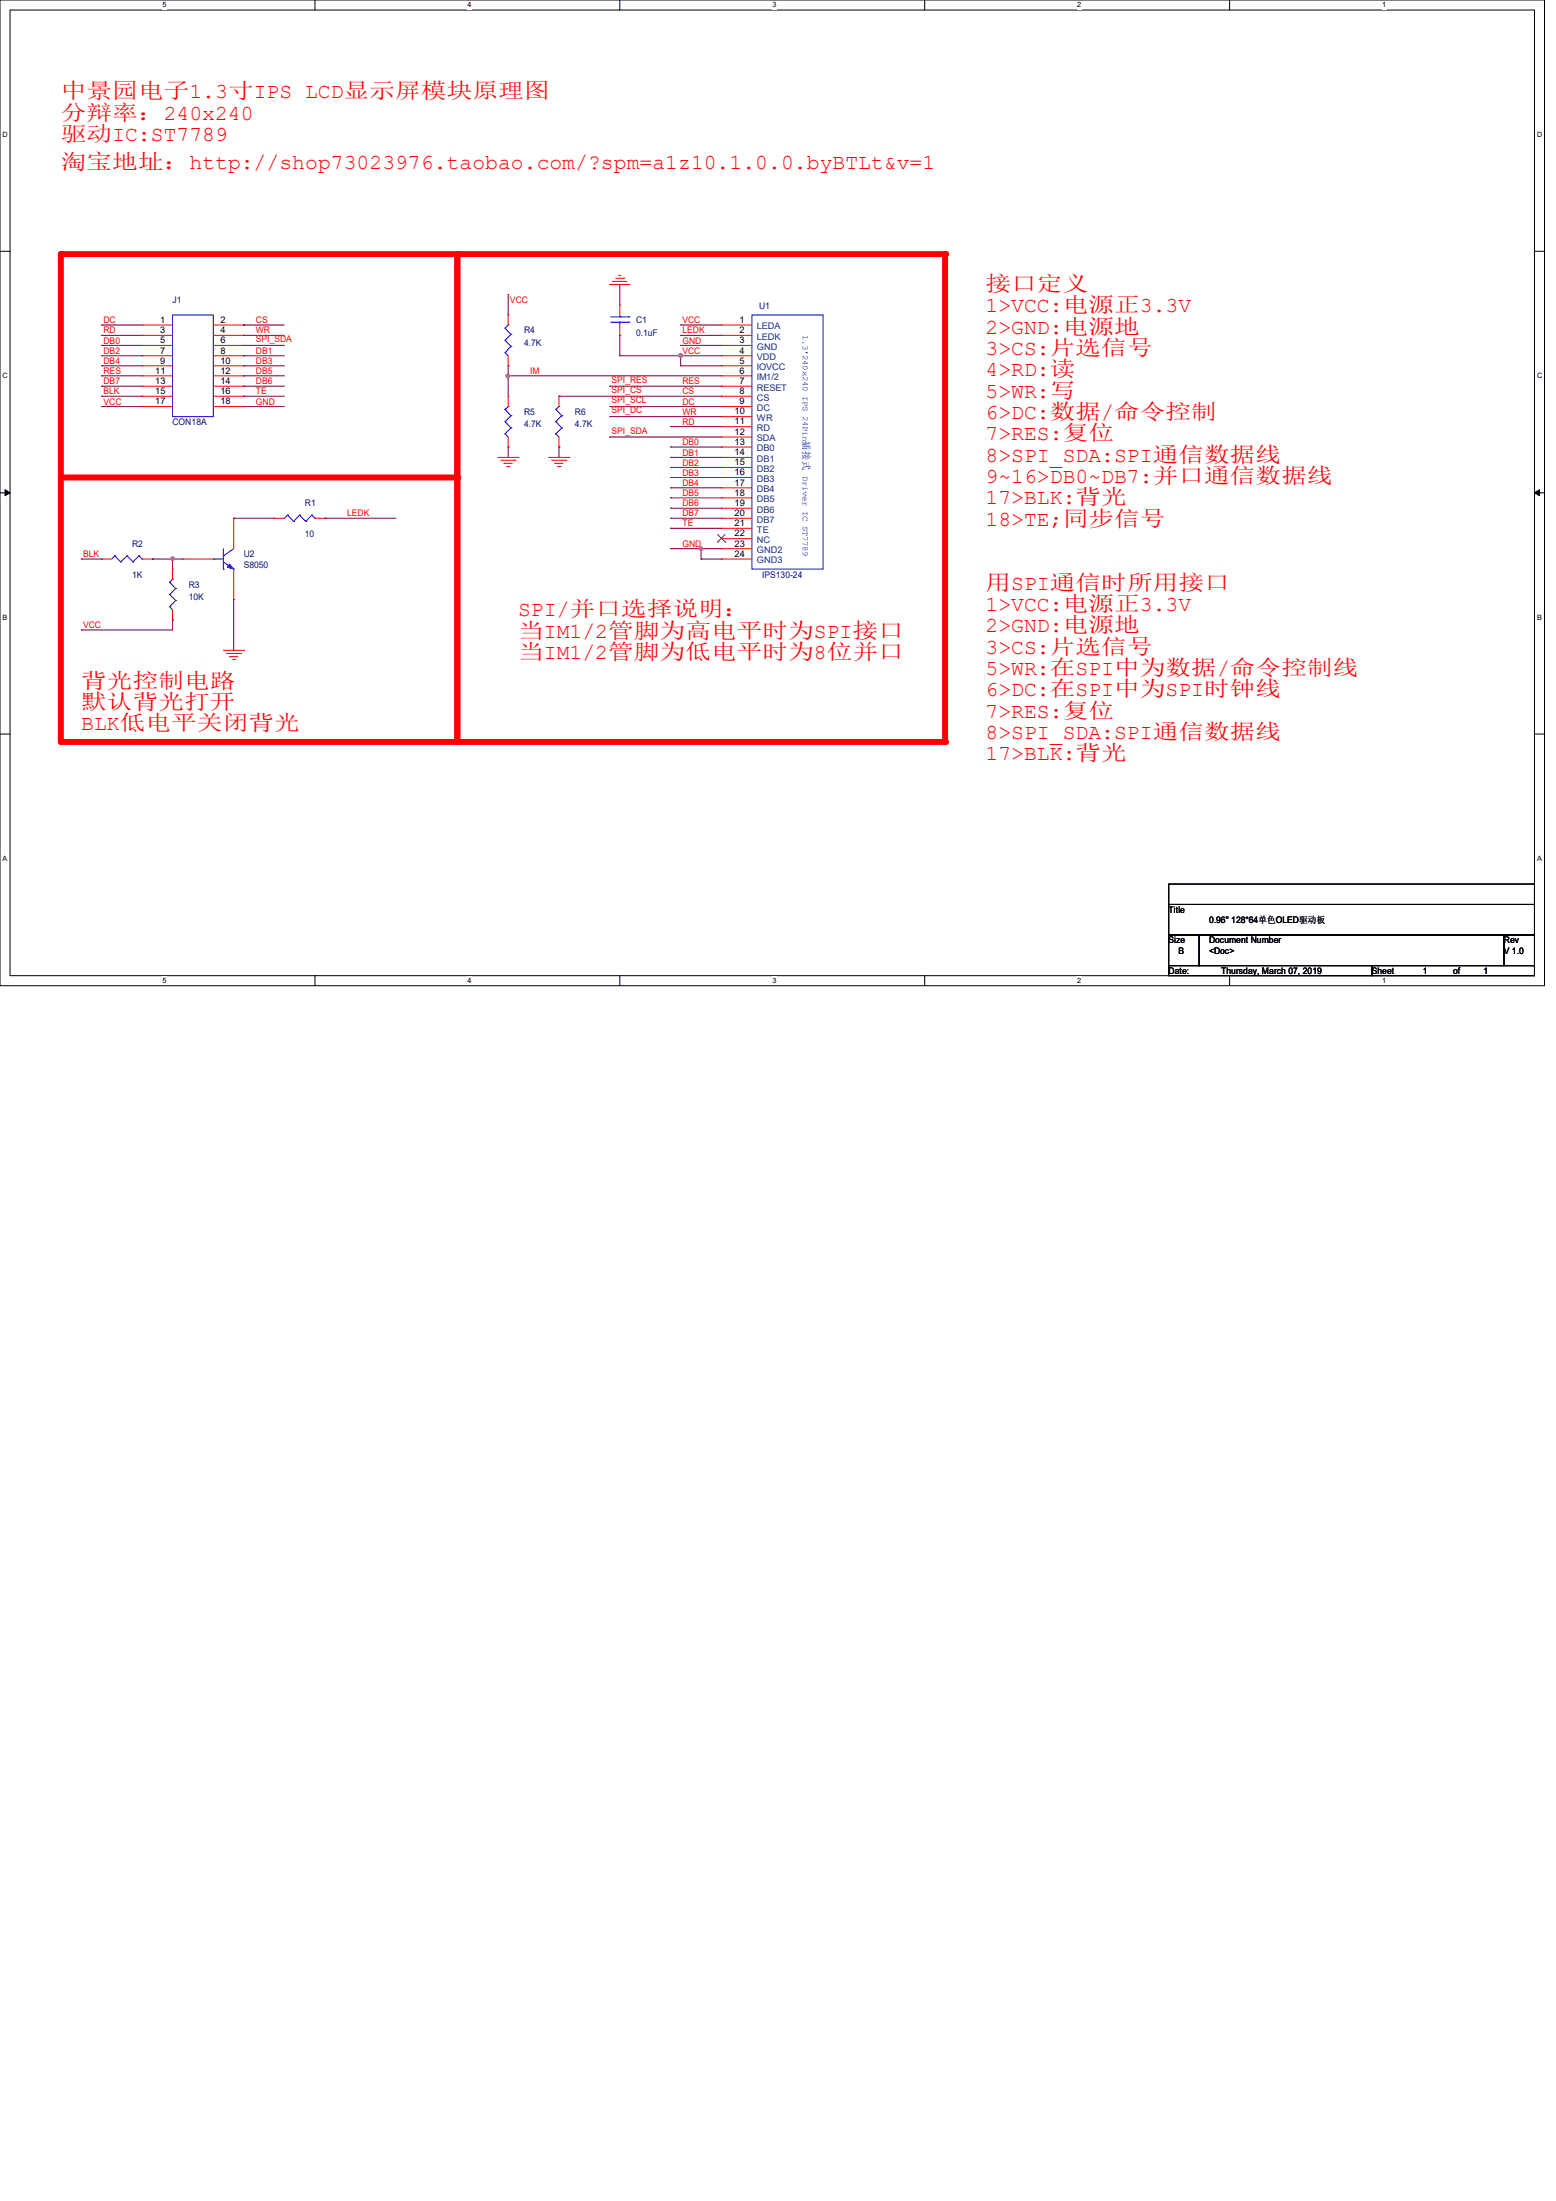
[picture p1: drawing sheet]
<svg xmlns="http://www.w3.org/2000/svg" width="210mm" height="297mm" viewBox="0 0 210 297" stroke-linecap="round" stroke-linejoin="round" font-family="sans-serif">
<path d="M0 0h208.4v133h-208.4zM1.4 1.4h205.7v130.3h-205.7z" fill="none" stroke="#000" stroke-width=".13"/>
<g fill="#fff">
<path d="M21.9 .1h.6v1.1h-.6z"/>
<path d="M21.9 131.8h.6v1.1h-.6z"/>
</g>
<path d="M42.5 0v1.4M42.5 131.7v1.3" fill="none" stroke="#000" stroke-width=".13"/>
<g fill="#fff">
<path d="M63.1 .1h.5v1.1h-.5z"/>
<path d="M63.1 131.8h.5v1.1h-.5z"/>
</g>
<path d="M83.7 0v1.4M83.7 131.7v1.3" fill="none" stroke="#000" stroke-width=".13"/>
<g fill="#fff">
<path d="M104.2 .1h.6v1.1h-.6z"/>
<path d="M104.2 131.8h.6v1.1h-.6z"/>
</g>
<path d="M124.8 0v1.4M124.8 131.7v1.3" fill="none" stroke="#000" stroke-width=".13"/>
<g fill="#fff">
<path d="M145.4 .1h.5v1.1h-.5z"/>
<path d="M145.4 131.8h.5v1.1h-.5z"/>
</g>
<path d="M165.9 0v1.4M165.9 131.7v1.3" fill="none" stroke="#000" stroke-width=".13"/>
<g fill="#fff">
<path d="M186.5 .1h.6v1.1h-.6z"/>
<path d="M186.5 131.8h.6v1.1h-.6z"/>
<path d="M.3 17.6h.8v1.1h-.8z"/>
<path d="M207.4 17.6h.8v1.1h-.8z"/>
<path d="M.3 50.2h.8v1.1h-.8z"/>
<path d="M207.4 50.2h.8v1.1h-.8z"/>
</g>
<path d="M0 33.9h1.4M207.1 33.9h1.3" fill="none" stroke="#000" stroke-width=".13"/>
<g fill="#fff">
<path d="M.3 82.8h.7v1.1h-.7z"/>
<path d="M207.4 82.8h.7v1.1h-.7z"/>
</g>
<path d="M0 66.5h1.4M207.1 66.5h1.3" fill="none" stroke="#000" stroke-width=".13"/>
<path d="M.7 66.1l.7 .4-.7 .4zM207.1 66.5l.7-.4v.8z" fill="#000" stroke="#000" stroke-width=".13"/>
<g fill="#fff">
<path d="M.3 115.3h.7v1.1h-.7z"/>
<path d="M207.4 115.3h.7v1.1h-.7z"/>
</g>
<path d="M0 99.1h1.4M207.1 99.1h1.3" fill="none" stroke="#000" stroke-width=".13"/>
<path d="M8.2 100.1h119.4" fill="none" stroke="#f00" stroke-width=".8"/>
<circle cx="127.6" cy="100.1" r=".4" fill="#f00"/>
<path d="M127.6 34.3v65.8" fill="none" stroke="#f00" stroke-width=".8"/>
<circle cx="127.6" cy="34.3" r=".4" fill="#f00"/>
<path d="M8.2 34.3h119.4" fill="none" stroke="#f00" stroke-width=".8"/>
<circle cx="127.6" cy="34.3" r=".4" fill="#f00"/>
<path d="M8.2 34.3v65.8" fill="none" stroke="#f00" stroke-width=".8"/>
<circle cx="8.2" cy="34.3" r=".4" fill="#f00"/>
<path d="M61.7 34.3v65.8" fill="none" stroke="#f00" stroke-width=".8"/>
<circle cx="61.7" cy="34.3" r=".4" fill="#f00"/>
<path d="M8.2 64.4h53.5" fill="none" stroke="#f00" stroke-width=".8"/>
<circle cx="61.7" cy="64.4" r=".4" fill="#f00"/>
<path d="M61.7 34.3v65.8" fill="none" stroke="#f00" stroke-width=".8"/>
<circle cx="61.7" cy="34.3" r=".4" fill="#f00"/>
<g fill="none" stroke="#f00" stroke-width=".13">
<path d="M82.3 38.4h.1M82.3 38.4h2.7M82.7 38h.1M82.7 38h1.9M83.1 37.5h1.1M83.5 37.2h.1M83.5 37.2h.3M84.2 37.5h.1M19.2 43.9h.1M19.2 45.3h.1M19.2 46.6h.1M19.2 48h.1"/>
<path d="M19.2 49.4h.1M19.2 50.7h.1M19.2 52.1h.1M19.2 53.5h.1M19.2 54.9h.1M19.2 43.9h4.1M19.2 45.3h4.1M19.2 46.6h4.1M19.2 48h4.1M19.2 49.4h4.1M19.2 50.7h4.1M19.2 52.1h4.1"/>
<path d="M19.2 53.5h4.1M19.2 54.9h4.1M28.8 43.9h4.1M28.8 45.3h4.1M28.8 46.6h4.1M28.8 48h4.1M28.8 49.4h4.1M28.8 50.7h4.1M28.8 52.1h4.1M28.8 53.5h4.1M28.8 54.9h4.1M32.9 43.9h.1"/>
<path d="M32.9 45.3h.1M32.9 46.6h.1M32.9 48h.1M32.9 49.4h.1M32.9 50.7h.1M32.9 52.1h.1M32.9 53.5h.1M32.9 54.9h.1M68.6 49.4h.1M68.6 42.5h.1M68.6 53.5h.1M68.6 42.5v1.4"/>
<path d="M68.6 48v1.4M68.6 53.5v1.4M68.6 59v1.3M75.4 53.5h.1M75.4 53.5v1.4M75.4 59v1.3M83.7 41.1h.1M83.7 45.3h.1M83.7 41.1v1.4M83.7 43.9v1.4M97.4 43.9h.1M97.4 45.3h.1"/>
<path d="M97.4 46.6h.1M97.4 48h.1M97.4 49.4h.1M97.4 50.7h.1M97.4 52.1h.1M97.4 53.5h.1M97.4 54.9h.1M97.4 56.2h.1M97.4 57.6h.1M97.4 59h.1M97.4 43.9h4.1M97.4 45.3h4.1"/>
<path d="M97.4 46.6h4.1M97.4 48h4.1M97.4 49.4h4.1M97.4 50.7h4.1M97.4 52.1h4.1M97.4 53.5h4.1M97.4 54.9h4.1M97.4 56.2h4.1M97.4 57.6h4.1M97.4 59h4.1M13.7 75.4h.1M13.7 75.4h1.4"/>
<path d="M19.2 75.4h1.4M20.6 75.4h.1M23.3 76.8h.1M23.3 76.8v1.3M24.7 75.4h.1M24.7 75.4h4.1M31.5 69.9h.1M31.5 69.9v4.1M31.5 76.8v4.1M37 69.9h.1M37 69.9h1.4M42.5 69.9h1.4"/>
<path d="M43.9 69.9h.1M67.2 61.7h2.7M67.6 62.1h1.9M68 62.5h.1M68 62.5h1.1M68.4 62.9h.3M68.6 60.3h.1M68.7 62.9h.1M69.5 62.1h.1M69.9 61.7h.1M74 61.7h2.8M74.5 62.1h1.9"/>
<path d="M74.9 62.5h.1M74.9 62.5h1.1M75.3 62.9h.3M75.4 60.3h.1M75.6 62.9h.1M76.4 62.1h.1M76.8 61.7h.1M97.4 60.3h.1M97.4 61.7h.1M97.4 63.1h.1M97.4 64.4h.1M97.4 65.8h.1"/>
<path d="M97.4 67.2h.1M97.4 68.6h.1M97.4 69.9h.1M97.4 71.3h.1M97.4 72.7h.1M97.4 74h.1M97.4 75.4h.1M97.4 61.7h4.1M97.4 69.9h4.1M97.4 60.3h4.1M97.4 63.1h4.1M97.4 64.4h4.1"/>
<path d="M97.4 65.8h4.1M97.4 67.2h4.1M97.4 68.6h4.1M97.4 71.3h4.1M97.4 72.7h4.1M97.4 74h4.1M97.4 75.4h4.1M23.3 83.7h.1M23.3 82.3v1.4M30.1 87.8h2.8M30.6 88.2h1.9M31 88.6h.1"/>
<path d="M31 88.6h1.1M31.4 89h.3M31.5 80.9h.1M31.7 89h.1M32.5 88.2h.1M32.9 87.8h.1"/>
</g>
<path d="M157.7 119.3h49.4v2.7h-49.4zM157.7 122h49.4v4.2h-49.4zM157.7 126.2h4.1v4.1h-4.1zM157.7 130.3h27.5v1.4h-27.5zM161.8 126.2h41.2v4.1h-41.2zM185.2 130.3h21.9v1.4h-21.9zM203 126.2h4.1v4.1h-4.1z" fill="none" stroke="#000" stroke-width=".13"/>
<g fill="none" stroke="#00f" stroke-width=".13">
<path d="M23.3 42.5h5.5v13.7h-5.5zM68.2 47.6h.1M68.2 45.9h.1M68.2 44.3h.1M68.2 58.5h.1M68.2 56.9h.1M68.2 55.2h.1M68.2 47.6l.4 .4M68.2 45.9l.8 .8M68.2 44.3l.8 .8M68.2 58.5l.4 .5M68.2 56.9l.8 .8"/>
<path d="M68.2 55.2l.8 .9M68.6 43.9h.1M68.6 54.9h.1M68.6 43.9l-.4 .4M68.6 54.9l-.4 .3M69 46.7h.1M69 45.1h.1M69 57.7h.1M69 56.1h.1M69 46.7l-.8 .9M69 45.1l-.8 .8M69 57.7l-.8 .8"/>
<path d="M69 56.1l-.8 .8M75 58.5h.1M75 56.9h.1M75 55.2h.1M75 58.5l.4 .5M75 56.9l.8 .8M75 55.2l.8 .9M75.4 54.9h.1M75.4 54.9l-.4 .3M75.8 57.7h.1M75.8 56.1h.1M75.8 57.7l-.8 .8"/>
<path d="M75.8 56.1l-.8 .8M82.4 43.5h2.5M82.4 42.8h2.5M83.7 42.8h.1M83.7 43.5h.1M83.7 42.5v.3M83.7 43.5v.4M84.9 43.5h.1M84.9 42.8h.1M101.5 42.5h9.6v34.3h-9.6zM15.5 75h.1M15.5 75l-.4 .4"/>
<path d="M15.5 75l.8 .8M16.3 75.8h.1M17.1 75h.1M17.1 75l-.8 .8M17.1 75l.8 .8M17.9 75.8h.1M18.8 75h.1M18.8 75l-.9 .8M18.8 75l.4 .4M19.2 75.4h.1M22.9 78.6h.1M22.9 78.6l.8 .8"/>
<path d="M23.3 78.1h.1M23.3 78.1l-.4 .5M23.7 79.4h.1M23.7 79.4l-.8 .8M28.8 75.4h.1M28.8 75.4h1.3M30.1 76.8h.1M30.1 75h.1M30.1 74v2.8M30.1 75.8l1.4 1M31.5 76.8h.1M31.5 74l-1.4 1"/>
<path d="M38.8 69.5h.1M38.8 69.5l-.4 .4M38.8 69.5l.8 .9M39.6 70.4h.1M40.4 69.5h.1M40.4 69.5l-.8 .9M40.4 69.5l.9 .9M41.3 70.4h.1M42.1 69.5h.1M42.1 69.5l-.8 .9M42.1 69.5l.4 .4M42.5 69.9h.1"/>
<path d="M22.9 81.9h.1M22.9 80.2h.1M22.9 81.9l.4 .4M22.9 80.2l.8 .8M23.7 81h.1M23.7 81l-.8 .9"/>
</g>
<path d="M96.8 73.2h.1M96.8 72.1l1.1 1.1M97.9 73.2h.1M97.9 72.1l-1.1 1.1" fill="none" stroke="#804000" stroke-width=".13"/>
<path d="M31 76.1l.5 .7-.8-.3z" fill="#00f" stroke="#00f" stroke-width=".13"/>
<g fill="none" stroke="#800040" stroke-width=".13">
<path d="M68.6 39.8h.1M68.6 39.8v2.7M83.7 38.4h.1M83.7 38.4v2.7M13.7 43.9h.1M13.7 45.3h.1M13.7 46.6h.1M13.7 48h.1M13.7 49.4h.1M13.7 50.7h.1M13.7 52.1h.1M13.7 53.5h.1"/>
<path d="M13.7 54.9h.1M13.7 48h5.5M13.7 45.3h5.5M13.7 43.9h5.5M13.7 52.1h5.5M13.7 53.5h5.5M13.7 54.9h5.5M13.7 49.4h5.5M13.7 50.7h5.5M13.7 46.6h5.5M32.9 43.9h.1M32.9 45.3h.1"/>
<path d="M32.9 46.6h.1M32.9 48h.1M32.9 49.4h.1M32.9 50.7h.1M32.9 52.1h.1M32.9 53.5h.1M32.9 54.9h.1M32.9 48h5.5M32.9 45.3h5.5M32.9 43.9h5.5M32.9 52.1h5.5M32.9 53.5h5.5"/>
<path d="M32.9 54.9h5.5M32.9 49.4h5.5M32.9 50.7h5.5M32.9 46.6h5.5M68.6 50.7h.1M68.6 49.4h.1M68.6 50.7h28.8M68.6 49.4v4.1M75.4 53.5h.1M75.4 53.5h22M82.3 52.1h.1M82.3 54.9h.1"/>
<path d="M82.3 56.2h.1M82.3 59h.1M82.3 52.1h15.1M82.3 54.9h15.1M82.3 56.2h15.1M82.3 59h15.1M83.7 48h.1M83.7 45.3h.1M83.7 48h13.7M83.7 45.3v2.7M90.5 57.6h.1M90.5 57.6h6.9"/>
<path d="M91.9 45.3h.1M91.9 43.9h.1M91.9 49.4h.1M91.9 48h.1M91.9 46.6h.1M91.9 45.3h5.5M91.9 43.9h5.5M91.9 49.4h5.5M91.9 48v1.4M91.9 46.6h5.5M11 75.4h.1M11 75.4h2.7"/>
<path d="M20.6 75.4h.1M20.6 75.4h4.1M23.3 75.4h.1M23.3 75.4v1.4M31.5 69.9h.1M31.5 69.9h5.5M43.9 69.9h.1M43.9 69.9h9.6M68.6 60.3h.1M68.6 60.3v1.4M75.4 60.3h.1M75.4 60.3v1.4"/>
<path d="M90.5 60.3h.1M90.5 61.7h.1M90.5 63.1h.1M90.5 64.4h.1M90.5 65.8h.1M90.5 67.2h.1M90.5 68.6h.1M90.5 69.9h.1M90.5 71.3h.1M90.5 74h.1M90.5 69.9h6.9M90.5 60.3h6.9"/>
<path d="M90.5 61.7h6.9M90.5 63.1h6.9M90.5 64.4h6.9M90.5 65.8h6.9M90.5 67.2h6.9M90.5 68.6h6.9M90.5 71.3h6.9M90.5 74h6.9M94.6 74h.1M94.6 75.4h.1M94.6 75.4h2.8M94.6 74v1.4"/>
<path d="M11 85h.1M23.3 83.7h.1M23.3 83.7v1.3h-12.3M31.5 80.9h.1M31.5 80.9v6.9"/>
</g>
<g fill="#f0f" stroke="#f0f" stroke-width=".13">
<circle cx="23.3" cy="75.4" r=".25"/>
<circle cx="68.5" cy="50.7" r=".25"/>
<circle cx="91.9" cy="48" r=".25"/>
<circle cx="94.6" cy="74" r=".25"/>
</g>
<g font-size="2.9" fill="#f00">
<text x="8.2" y="13.2">中景园电子1.3寸IPS LCD显示屏模块原理图</text>
<text x="8.2" y="16.1">分辩率：240x240</text>
<text x="8.2" y="19">驱动IC:ST7789</text>
<text x="8.2" y="22.9">淘宝地址：http://shop73023976.taobao.com/?spm=a1z10.1.0.0.byBTLt&amp;v=1</text>
<text x="133" y="39.3">接口定义</text>
<text x="133" y="42.2">1&gt;VCC:电源正3.3V</text>
<text x="133" y="45">2&gt;GND:电源地</text>
<text x="133" y="47.9">3&gt;CS:片选信号</text>
<text x="133" y="50.8">4&gt;RD:读</text>
<text x="133" y="53.7">5&gt;WR:写</text>
<text x="133" y="56.6">6&gt;DC:数据/命令控制</text>
<text x="133" y="59.4">7&gt;RES:复位</text>
<text x="133" y="62.3">8&gt;SPI_SDA:SPI通信数据线</text>
<text x="133" y="65.2">9~16&gt;DB0~DB7:并口通信数据线</text>
<text x="133" y="68.1">17&gt;BLK:背光</text>
<text x="133" y="70.9">18&gt;TE;同步信号</text>
<text x="69.9" y="83.2">SPI/并口选择说明：</text>
<text x="133" y="79.6">用SPI通信时所用接口</text>
<text x="133" y="82.5">1&gt;VCC:电源正3.3V</text>
<text x="69.9" y="86.1">当IM1/2管脚为高电平时为SPI接口</text>
<text x="69.9" y="88.9">当IM1/2管脚为低电平时为8位并口</text>
<text x="133" y="85.3">2&gt;GND:电源地</text>
<text x="133" y="88.2">3&gt;CS:片选信号</text>
<text x="11" y="92.8">背光控制电路</text>
<text x="11" y="95.7">默认背光打开</text>
<text x="133" y="91.1">5&gt;WR:在SPI中为数据/命令控制线</text>
<text x="133" y="94">6&gt;DC:在SPI中为SPI时钟线</text>
<text x="11" y="98.6">BLK低电平关闭背光</text>
<text x="133" y="96.9">7&gt;RES:复位</text>
<text x="133" y="99.7">8&gt;SPI_SDA:SPI通信数据线</text>
<text x="133" y="102.6">17&gt;BLK:背光</text>
</g>
<text font-size="1.4" fill="#00f" x="108.4" y="59.5" transform="rotate(90 108.4 59.5)">插接式</text>
<g font-size="1.2" fill="#000080">
<text x="23.3" y="40.9">J1</text>
<text x="102.4" y="41.7">U1</text>
<text x="70.7" y="45">R4</text>
<text x="70.7" y="46.7">4.7K</text>
<text x="85.8" y="43.6">C1</text>
<text x="85.8" y="45.3">0.1uF</text>
<text x="23.3" y="57.4">CON18A</text>
<text x="70.7" y="56">R5</text>
<text x="70.7" y="57.6">4.7K</text>
<text x="77.6" y="56">R6</text>
<text x="77.6" y="57.6">4.7K</text>
<text x="41.1" y="68.3">R1</text>
<text x="17.8" y="73.8">R2</text>
<text x="17.8" y="77.9">1K</text>
<text x="32.9" y="75.2">U2</text>
<text x="32.9" y="76.6">S8050</text>
<text x="41.1" y="72.4">10</text>
<text x="102.9" y="77.9">IPS130-24</text>
<text x="25.5" y="79.3">R3</text>
<text x="25.5" y="80.9">10K</text>
</g>
<g font-size="1.2" fill="#f00">
<text x="68.8" y="40.9">VCC</text>
<text x="14" y="43.6">DC</text>
<text x="14" y="45">RD</text>
<text x="14" y="46.4">DB0</text>
<text x="14" y="47.8">DB2</text>
<text x="34.5" y="43.6">CS</text>
<text x="34.5" y="45">WR</text>
<text x="34.5" y="46.1">SPI_SDA</text>
<text x="34.5" y="47.8">DB1</text>
<text x="92.1" y="47.8">VCC</text>
<text x="92.1" y="45">LEDK</text>
<text x="92.1" y="43.6">VCC</text>
<text x="92.1" y="46.4">GND</text>
<text x="14" y="49.1">DB4</text>
<text x="14" y="50.5">RES</text>
<text x="14" y="51.9">DB7</text>
<text x="14" y="53.2">BLK</text>
<text x="34.5" y="49.1">DB3</text>
<text x="34.5" y="50.5">DB5</text>
<text x="34.5" y="51.9">DB6</text>
<text x="34.5" y="53.2">TE</text>
<text x="71.5" y="50.5">IM</text>
<text x="82.5" y="51.6">SPI_RES</text>
<text x="82.5" y="53">SPI_CS</text>
<text x="92.1" y="51.9">RES</text>
<text x="92.1" y="53.2">CS</text>
<text x="14" y="54.6">VCC</text>
<text x="34.5" y="54.6">GND</text>
<text x="82.5" y="54.4">SPI_SCL</text>
<text x="82.5" y="55.8">SPI_DC</text>
<text x="82.5" y="58.5">SPI_SDA</text>
<text x="92.1" y="54.6">DC</text>
<text x="92.1" y="56">WR</text>
<text x="92.1" y="57.3">RD</text>
<text x="92.1" y="60.1">DB0</text>
<text x="92.1" y="61.5">DB1</text>
<text x="92.1" y="62.8">DB2</text>
<text x="92.1" y="64.2">DB3</text>
<text x="92.1" y="65.6">DB4</text>
<text x="46.9" y="69.7">LEDK</text>
<text x="92.1" y="66.9">DB5</text>
<text x="92.1" y="68.3">DB6</text>
<text x="92.1" y="69.7">DB7</text>
<text x="92.1" y="71">TE</text>
<text x="11.2" y="75.2">BLK</text>
<text x="92.1" y="73.8">GND</text>
<text x="11.2" y="84.8">VCC</text>
</g>
<g font-size="1.2">
<text x="21.6" y="43.6">1</text>
<text x="21.6" y="45">3</text>
<text x="21.6" y="46.3">5</text>
<text x="21.6" y="47.7">7</text>
<text x="29.8" y="43.6">2</text>
<text x="29.8" y="45">4</text>
<text x="29.8" y="46.3">6</text>
<text x="29.8" y="47.7">8</text>
<text x="99.8" y="43.6">1</text>
<text x="99.8" y="45">2</text>
<text x="99.8" y="46.3">3</text>
<text x="99.8" y="47.7">4</text>
<text x="21" y="50.4">11</text>
<text x="21" y="51.8">13</text>
<text x="21" y="53.2">15</text>
<text x="21.6" y="49.1">9</text>
<text x="29.8" y="49.1">10</text>
<text x="29.8" y="50.4">12</text>
<text x="29.8" y="51.8">14</text>
<text x="29.8" y="53.2">16</text>
<text x="99.8" y="49.1">5</text>
<text x="99.8" y="50.4">6</text>
<text x="99.8" y="51.8">7</text>
<text x="99.8" y="53.2">8</text>
<text x="21" y="54.6">17</text>
<text x="29.8" y="54.6">18</text>
<text x="99.1" y="55.9">10</text>
<text x="99.1" y="57.3">11</text>
<text x="99.1" y="58.7">12</text>
<text x="99.8" y="54.6">9</text>
<text x="99.1" y="60">13</text>
<text x="99.1" y="61.4">14</text>
<text x="99.1" y="62.8">15</text>
<text x="99.1" y="64.1">16</text>
<text x="99.1" y="65.5">17</text>
<text x="99.1" y="66.9">18</text>
<text x="99.1" y="68.3">19</text>
<text x="99.1" y="69.6">20</text>
<text x="99.1" y="71">21</text>
<text x="99.1" y="72.4">22</text>
<text x="99.1" y="73.7">23</text>
<text x="99.1" y="75.1">24</text>
<text x="157.7" y="123.2">Title</text>
<text x="163.2" y="124.6">0.96'' 128*64单色OLED驱动板</text>
<text x="157.7" y="127.3">Size</text>
<text x="157.7" y="131.4">Date:</text>
<text x="159.1" y="128.7">B</text>
<text x="163.2" y="127.3">Document Number</text>
<text x="163.2" y="128.7">&lt;Doc&gt;</text>
<text x="164.8" y="131.4">Thursday, March 07, 2019</text>
<text x="185.1" y="131.4">Sheet</text>
<text x="192" y="131.4">1</text>
<text x="196.1" y="131.4">of</text>
<text x="200.2" y="131.4">1</text>
<text x="203" y="127.3">Rev</text>
<text x="203" y="128.7">V 1.0</text>
</g>
<g font-size="1.2" fill="#004080">
<text x="102.1" y="44.5">LEDA</text>
<text x="102.1" y="45.8">LEDK</text>
<text x="102.1" y="47.2">GND</text>
<text x="102.1" y="48.6">VDD</text>
<text x="102.1" y="50">IOVCC</text>
<text x="102.1" y="51.3">IM1/2</text>
<text x="102.1" y="52.7">RESET</text>
<text x="102.1" y="54.1">CS</text>
<text x="102.1" y="55.5">DC</text>
<text x="102.1" y="56.8">WR</text>
<text x="102.1" y="58.2">RD</text>
<text x="102.1" y="59.6">SDA</text>
<text x="102.1" y="60.9">DB0</text>
<text x="102.1" y="62.3">DB1</text>
<text x="102.1" y="63.7">DB2</text>
<text x="102.1" y="65">DB3</text>
<text x="102.1" y="66.4">DB4</text>
<text x="102.1" y="67.8">DB5</text>
<text x="102.1" y="69.2">DB6</text>
<text x="102.1" y="70.5">DB7</text>
<text x="102.1" y="71.9">TE</text>
<text x="102.1" y="73.3">NC</text>
<text x="102.1" y="74.6">GND2</text>
<text x="102.1" y="76">GND3</text>
</g>
<g font-size="1.1" fill="#00f">
<text x="108.4" y="45.3" transform="rotate(90 108.4 45.3)">1.3'240x240 IPS 24Pin</text>
<text x="108.4" y="64.2" transform="rotate(90 108.4 64.2)">Driver IC ST7789</text>
</g>
<g font-size="1">
<text x="21.9" y="1">5</text>
<text x="63.1" y="1">4</text>
<text x="104.2" y="1">3</text>
<text x="145.4" y="1">2</text>
<text x="186.5" y="1">1</text>
<text x=".3" y="18.5">D</text>
<text x="207.5" y="18.5">D</text>
<text x=".3" y="51">C</text>
<text x="207.5" y="51">C</text>
<text x=".3" y="83.6">B</text>
<text x="207.5" y="83.6">B</text>
<text x=".3" y="116.2">A</text>
<text x="207.5" y="116.2">A</text>
<text x="21.9" y="132.7">5</text>
<text x="63.1" y="132.7">4</text>
<text x="104.2" y="132.7">3</text>
<text x="145.4" y="132.7">2</text>
<text x="186.5" y="132.7">1</text>
</g>
</svg>
